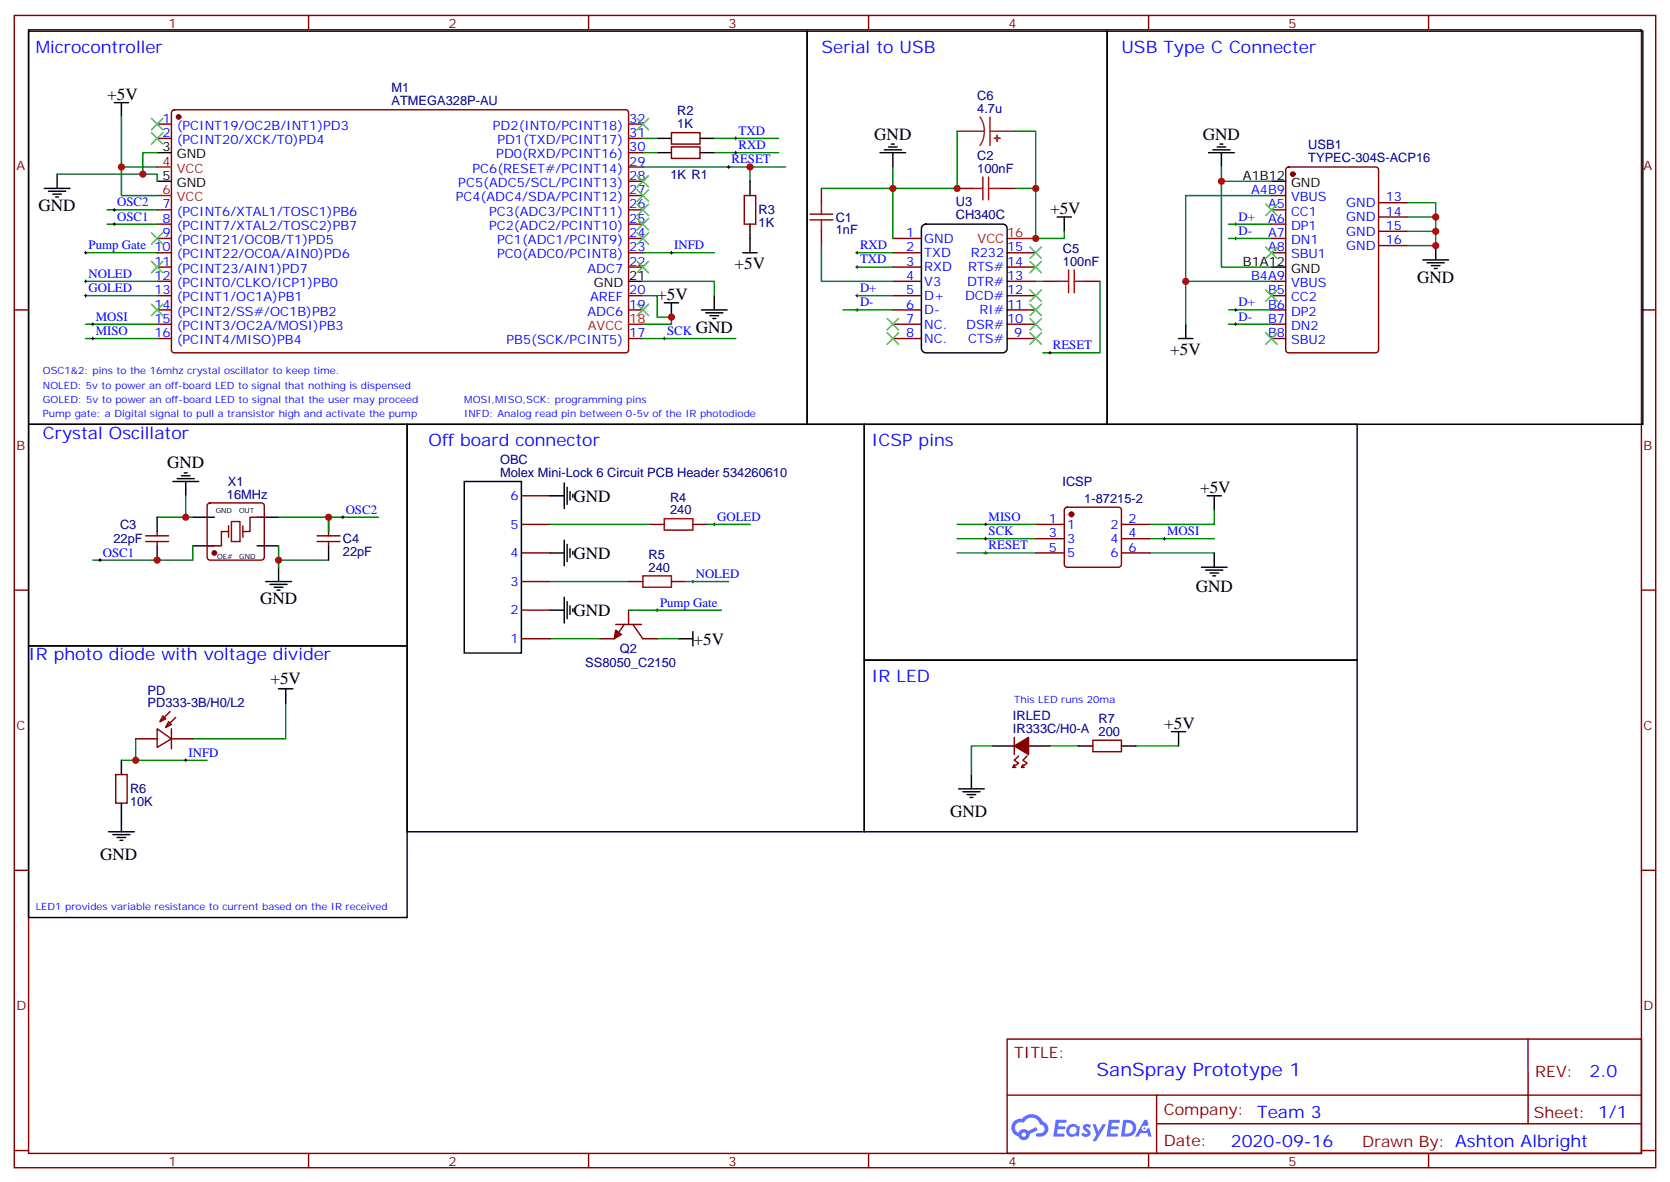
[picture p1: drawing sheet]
<svg xmlns="http://www.w3.org/2000/svg" width="412mm" height="292mm" viewBox="0 0 412 292" stroke-linecap="round" stroke-linejoin="round" font-family="sans-serif">
<g fill="none" stroke="#870000" stroke-width=".35">
<path d="M3.5 3.8h405.4v284.3h-405.4zM7.1 7.3h398.2v277.3h-398.2zM76.2 3.8v3.5M145.3 3.8v3.5M214.5 3.8v3.5M283.6 3.8v3.5M352.8 3.8v3.5M3.5 76.5h3.6M405.3 76.5h3.6M3.5 145.6h3.6M405.3 145.6h3.6M3.5 214.8h3.6"/>
<path d="M405.3 214.8h3.6M248.7 256.4h156.6v28.2h-156.6zM377.3 256.4v20.9M248.7 270.2h156.5M285.6 277.3h119.6M285.6 270.2v14.2M3.5 283.9h3.6M76.2 284.6v3.5M145.3 284.6v3.5M214.5 284.6v3.5M283.6 284.6v3.5M352.8 284.6v3.5"/>
<path d="M405.3 283.9h3.6"/>
</g>
<g fill="#5487ff">
<path d="M267.7 277.6a1.22 1.22 0 0 1 1.7 .2l-.4 .6a.47 .47 0 0 0-.3-.4 .47 .47 0 0 0-.5 .2v.1a1.3 1.3 0 0 1 1 1.7 1.39 1.39 0 0 1-2.2 0l.5-.6 .7 .5a.29 .29 0 0 0 .3-.3 .29 .29 0 0 0-.2-.3 1.04 1.04 0 0 1-.6-1.7z"/>
<path d="M260.7 276.3h2.4a.37 .37 0 0 1 .3 .4 .37 .37 0 0 1-.3 .4h-1.7l-.1 .8h1.5l.3 .4-.3 .4h-1.6l-.2 1.1h1.6a.36 .36 0 0 1 .3 .3 .36 .36 0 0 1-.3 .4h-2.5z"/>
<path d="M273.8 276.3h2.4a.37 .37 0 0 1 .4 .4 .37 .37 0 0 1-.4 .4h-1.6l-.2 .8h1.6l.3 .4-.4 .4h-1.6l-.1 1.1h1.5a.36 .36 0 0 1 .4 .3 .36 .36 0 0 1-.4 .4h-2.4z"/>
<path d="M282.6 276.3h.7l.3 1.3-.6 .3a.69 .69 0 0 0-1 .3 .69 .69 0 0 0 .4 .9 .69 .69 0 0 0 .9-.6l.5-.2 .6 2.2h-.8l-.2-.9h-1.8l-.5 .9h-.8z"/>
<path d="M269.8 277.4h.8l.6 1.8 1.1-1.8h.9l-2.6 4.2h-.8l.9-1.5z"/>
<path d="M277.4 276.3l-.6 4.2h1.3a2.11 2.11 0 0 0 2.5-2.1 2.11 2.11 0 0 0-2.5-2.1zM278.1 277.1a1.39 1.39 0 0 1 1.7 1.4 1.39 1.39 0 0 1-1.8 1.3h-.3z"/>
<path d="M263.7 277.9a1.47 1.47 0 0 0-.1 2.1 1.47 1.47 0 0 0 2.1 .2l.7 .3 .3-2.3-.2-.3h-.4a1.49 1.49 0 0 0-2.4 0zM264.4 278.3a.92 .92 0 0 1 1.5 .5 .92 .92 0 0 1-1.3 1.1 .9 .9 0 0 1-.2-1.6z"/>
<path d="M250.4 276.7a2.18 2.18 0 0 0 1.1 3.7 1.44 1.44 0 0 0 1.6 .9 1.44 1.44 0 0 0 1.2-1.4l2-1.1-.5-.7-1.9 1a1.47 1.47 0 0 0-2.4 .4 1.39 1.39 0 0 1-.7-1.9 1.39 1.39 0 0 1 2-.5 2.12 2.12 0 0 1 2.2-1.3 2.12 2.12 0 0 1 1.9 1.7 1.07 1.07 0 0 1 1.1 1 1.07 1.07 0 0 1-1 1.1h-.7a.43 .43 0 0 0-.5 .4 .43 .43 0 0 0 .4 .5 1.98 1.98 0 0 0 2.5-1.2 1.98 1.98 0 0 0-1.2-2.6 2.98 2.98 0 0 0-5.1-.6l-1.1 .1zM252.3 280a.55 .55 0 0 1 1.1 0 .55 .55 0 0 1-1.1 0z"/>
<circle cx="282.6" cy="278.4" r=".26"/>
</g>
<g fill="none" stroke="#000" stroke-width=".35">
<path d="M7.1 7.7h192.2v97h-192.2zM199.3 7.7h74.1v97h-74.1zM273.4 7.7h132.3v97h-132.3zM28.2 25.3h3.5M30 25.3v3.6M38.8 37.7h3.5M162.3 37.7h3.5M162.3 34.1h3.5M172.9 37.7h3.5M172.9 34.1h3.5M217.3 37.7h6.4M218.4 37h4.2"/>
<path d="M219.4 36.3h2.1M220.1 35.6h.7M220.5 37.7v3.5M298.4 37.7h6.4M299.5 37h4.2M300.6 36.3h2.1M301.3 35.6h.7M301.6 37.7v3.5M10.9 46.5h6.4M12 47.2h4.2M13.1 47.9h2.1M13.8 48.6h.7"/>
<path d="M14.1 43v3.5M38.8 44.7h3.5M185.2 44.7v3.6M185.2 55.3v7.1M227.8 55.7l.8-.4h19a1.06 1.06 0 0 1 1.1 1.1v29.6a1.13 1.13 0 0 1-1.1 1.1h-19a1.13 1.13 0 0 1-1.1-1.1v-29.6zM261.1 53.6h3.5M262.8 53.6v3.5M314 44.7h3.5M155.2 69.4h3.5M164 74.7h3.6M165.8 74.7v3.5M173.2 76.5h6.4"/>
<path d="M174.3 77.2h4.2M175.3 77.9h2.1M176 78.6h.7M176.4 73v3.5M183.4 62.4h3.6M314 65.9h3.5M351.4 64.1h6.3M352.4 64.8h4.3M353.5 65.5h2.1M354.2 66.3h.7M354.5 60.6v3.5M291 83.5h3.6"/>
<path d="M292.8 80v3.5M7.1 104.7h93.4v54.7h-93.4zM42.7 118.8h6.3M43.7 118.1h4.3M44.8 117.4h2.1M45.5 116.7h.7M45.9 118.8v3.5M100.5 104.7h112.9v100.5h-112.9zM114.7 118.8h14.1v42.3h-14.1zM139.3 119.2v6.3M213.4 104.7h121.7v58.2h-121.7zM38.8 127.6v3.6"/>
<path d="M38.8 134.7v3.5M47.6 134.7h5.3M47.6 127.6h5.3M63.5 134.7h5.3M63.5 127.6h5.3M68.8 140v3.5M81.1 127.6v3.6M81.1 134.7v3.5M135.8 122.3h3.5M135.8 136.5h3.5M139.3 133.3v6.3M140.1 120.2v4.3"/>
<path d="M140.1 134.3v4.3M140.8 121.3v2.1M140.8 135.4v2.1M141.5 122v.7M141.5 136.1v.7M296.7 140h6.3M298.1 122.3h3.5M299.9 122.3v3.6M299.9 136.5v3.5M7.1 159.4h93.4v67h-93.4zM65.6 143.5h6.4M66.7 144.2h4.2"/>
<path d="M67.7 144.9h2.1M68.4 145.6h.7M135.8 150.6h3.5M139.3 147.4v6.3M140.1 148.4v4.3M140.8 149.5v2.1M141.5 150.2v.7M167.6 157.6h3.5M171.1 155.9v3.5M297.7 140.7h4.3M298.8 141.4h2.1M299.5 142.1h.7"/>
<path d="M68.8 170h3.5M70.6 170v3.5M213.4 162.9h121.7v42.3h-121.7zM30 187.6v3.5M30 198.2v7M236.7 194.7h6.4M237.8 195.4h4.2M238.8 196.1h2.1M239.5 196.8h.7M239.9 191.1v3.6M245.2 184.1h5.3M254 184.1h5.3"/>
<path d="M266.3 184.1h3.6M276.9 184.1h3.6M289.3 180.6h3.5M291 180.6v3.5M26.8 205.2h6.4M27.9 206h4.2M28.9 206.7h2.1M29.6 207.4h.7"/>
</g>
<g fill="none" stroke="#000" stroke-width=".25">
<path d="M181.3 34.1h.7M181.3 37.7h.7M181.7 33.8v.7M181.7 37.3v.7M27.9 55.3h.7M27.9 51.8h.7M28.2 51.4v.7M28.2 55v.7M179.6 41.2h.7M179.9 40.9v.7M304.8 55.3h.7M304.8 58.8h.7"/>
<path d="M305.2 55v.7M305.2 58.5v.7M20.8 73h.7M20.8 62.4h.7M20.8 69.4h.7M21.2 62v.7M21.2 69.1v.7M21.2 72.6v.7M22.9 79.7v.7M165.5 62.4h.7M165.8 62v.7M211.3 73h.7"/>
<path d="M211.3 76.5h.7M211.3 62.4h.7M211.3 65.9h.7M211.7 62v.7M211.7 65.5v.8M211.7 72.6v.7M211.7 76.1v.7M304.8 76.5h.7M305.2 76.1v.7M305.2 79.7v.7M22.6 83.5h.7M22.6 80h.7"/>
<path d="M22.9 83.2v.7M163.7 83.5h.7M164 83.2v.7M258.9 87.1h.7M259.3 86.7v.7M304.8 80h.7M24.3 138.2h.7M24.7 137.9v.7M84.3 127.6h.7M84.7 127.3v.7M176 129.4h.7M176.4 129v.8"/>
<path d="M243.1 129.4h.7M243.1 132.9h.7M243.1 136.5h.7M243.4 129v.8M243.4 132.6v.7M243.4 136.1v.7M287.2 132.9h.7M287.5 132.6v.7M161.9 150.6h.7M162.3 150.2v.7M170.7 143.5h.7M171.1 143.2v.7"/>
<path d="M45.5 187.6h.7M45.9 187.3v.7"/>
</g>
<g fill="none" stroke="#870000" stroke-width=".35">
<path d="M38.8 30.6h3.5M38.8 34.1h3.5M42.6 27.3l.4-.2h111.5a.71 .71 0 0 1 .7 .7v58.6a.76 .76 0 0 1-.7 .7h-111.5a.76 .76 0 0 1-.7-.7v-58.6zM155.2 30.6h3.5M155.2 34.1h3.5M155.2 37.7h3.5M165.8 36.3h7.1v2.8h-7.1zM165.8 32.7h7.1v2.9h-7.1zM38.8 51.8h3.5M38.8 55.3h3.5M38.8 58.8h3.5M155.2 51.8h3.5"/>
<path d="M155.2 55.3h3.5M155.2 58.8h3.5M155.2 48.3h3.5M155.2 44.7h3.5M155.2 41.2h3.5M183.8 48.3h2.8v7h-2.8zM202.8 46.5v3.5M202.8 57.1v3.5M220.5 58.8h7M236.4 46.5h3.5M246.9 46.5h3.6M314 51.8h3.5"/>
<path d="M314 55.3h3.5M314 58.8h3.5M314 48.3h3.5M317.7 41.4l.5-.2h21.5a.71 .71 0 0 1 .7 .7v44.5a.76 .76 0 0 1-.7 .7h-21.5a.76 .76 0 0 1-.7-.7v-44.5zM340.4 50h7.1M340.4 53.6h7.1M340.4 57.1h7.1M38.8 62.4h3.5M38.8 65.9h3.5M38.8 69.4h3.5M38.8 73h3.5M38.8 76.5h3.5"/>
<path d="M155.2 62.4h3.5M155.2 65.9h3.5M155.2 73h3.5M155.2 76.5h3.5M220.5 62.4h7M220.5 65.9h7M220.5 69.4h7M220.5 73h7M220.5 76.5h7M248.7 62.4h7.1M248.7 65.9h7.1M248.7 69.4h7.1"/>
<path d="M248.7 73h7.1M248.7 76.5h7.1M257.5 69.4h3.6M268.1 69.4h3.5M314 62.4h3.5M314 69.4h3.5M314 73h3.5M314 76.5h3.5M340.4 60.6h7.1M38.8 80h3.5M38.8 83.5h3.5M155.2 83.5h3.5"/>
<path d="M220.5 80h7M220.5 83.5h7M248.7 80h7.1M248.7 83.5h7.1M314 80h3.5M314 83.5h3.5M36 133.6h5.6M36 132.2h5.6M38.8 131.2v1M38.8 133.6v1.1M51.4 124.3l.5-.2h12.7a.71 .71 0 0 1 .7 .7v12.7a.76 .76 0 0 1-.7 .7h-12.7a.76 .76 0 0 1-.7-.7v-12.7zM56.4 131.2h-1.7v3.5h-3.5"/>
<path d="M65.3 127.6h-3.6v3.6h-1.7M78.3 133.6h5.7M78.3 132.2h5.7M81.1 131.2v1M81.1 133.6v1.1M128.8 129.4h7M128.8 136.5h7M128.8 122.3h7M160.5 129.4h3.5M171.1 129.4h3.5M255.8 129.4h7M255.8 132.9h7"/>
<path d="M255.8 136.5h7M263.1 125.4l.4-.2h12.7a.71 .71 0 0 1 .7 .7v13.4a.76 .76 0 0 1-.7 .7h-12.7a.76 .76 0 0 1-.7-.7v-13.4zM276.9 129.4h7.1M276.9 132.9h7.1M276.9 136.5h7.1M128.8 157.6h7M128.8 150.6h7M128.8 143.5h7M152 154.1h6.4M154.2 154.1l-2.5 3.5h-3.5M155.2 150.6v3.5M155.2 143.5h3.5"/>
<path d="M156.3 154.1l2.4 3.5h3.6M165.8 143.5h3.5M38.8 179.8l3.5 2.5-3.5 2.1zM40.2 176.7l.7 .7-1.4 .7zM41.6 178.1l.7 .7-1.4 .7zM42 175.6l-2.5 2.5M42.3 179.8v5M43.4 177l-2.5 2.5M28.6 191.1h2.8v7.1h-2.8zM33.5 182.3h5.3M42.3 182.3h5.3M250.1 189.4h.7"/>
<path d="M250.5 182v4.2M251.5 186.5l-1 1.1 1 .7-1.4 1.1 .4-.7M252.2 189.4h.7M253.6 186.5l-1 1.1 1 .7-1.4 1.1 .4-.7M269.9 182.7h7v2.8h-7z"/>
</g>
<g fill="#870000" stroke="#870000" stroke-width=".35">
<path d="M250.5 184.1l3.5-2.1v4.2z"/>
<path d="M152 155.5l1.5 1.1-1.8 1z"/>
<circle cx="44.1" cy="28.9" r=".53"/>
<circle cx="52.9" cy="136.5" r=".53"/>
<circle cx="264.6" cy="126.9" r=".53"/>
<circle cx="319.3" cy="43" r=".53"/>
</g>
<path d="M38.8 41.2h3.5M38.8 48.3h3.5M248.7 58.8h7.1M155.2 80h3.5" fill="none" stroke="#f00" stroke-width=".35"/>
<g fill="none" stroke="#008700" stroke-width=".35">
<path d="M30 28.9v19.4h8.8M38.8 37.7h-3.5v5.3M158.7 34.1h3.6M158.7 37.7h3.6M176.4 34.1h15.9M176.4 37.7h15.9M236.4 32.4v14.1h-33.6M250.5 32.4h5.3v14.1M14.1 43h24.7v1.7M26.5 55.3h12.3M26.5 51.8h12.3M30 41.2h8.8"/>
<path d="M158.7 41.2h35.3M185.2 41.2v3.5M220.5 41.2v17.6M250.5 46.5h5.3v12.3h7v-1.7M301.6 41.2v3.5h12.4M301.6 44.7v21.2h12.4M303.4 55.3h10.6M303.4 58.8h10.6M314 48.3h-21.2v31.7M347.5 57.1h7v3.5h-7M347.5 53.6h7v3.5M347.5 50h7v3.6"/>
<path d="M21.2 62.4h17.6M21.2 69.4h17.6M21.2 73h17.6M158.7 69.4h17.7v3.6M158.7 73h3.6v5.2h3.5v1.8h-7.1M158.7 62.4h17.7M202.8 60.6v8.8h17.7M208.1 76.5h12.4M211.7 62.4h8.8M211.7 73h8.8M211.7 65.9h8.8M255.8 69.4h1.7"/>
<path d="M271.6 69.4v17.7h-14.1M292.8 69.4h21.2M303.4 76.5h10.6M21.2 83.5h17.6M21.2 80h17.6M158.7 83.5h23M303.4 80h10.6M38.8 127.6h8.8M45.9 122.3v5.3M47.6 134.7v3.5h-24.7M68.8 127.6h24.7M68.8 134.7v5.3"/>
<path d="M68.8 138.2h12.3M81.1 127.6v3.6M135.8 129.4h24.7M174.6 129.4h10.6M236.4 136.5h19.4M236.4 132.9h19.4M236.4 129.4h19.4M284 136.5h15.9M284 132.9h15.9M299.9 125.9v3.5h-15.9M135.8 157.6h12.4M135.8 143.5h19.4"/>
<path d="M155.2 150.6h23M162.3 157.6h5.3M169.3 143.5h10.6M70.6 173.5v8.8h-23M33.5 182.3v5.3h-3.5M33.5 187.6h17.7M245.2 184.1h-5.3v7M259.3 184.1h7M280.5 184.1h10.5"/>
</g>
<g fill="none" stroke="#3c3" stroke-width=".35">
<path d="M37.4 29.2l2.8 2.8M37.4 32.7l2.8 2.9M40.2 29.2l-2.8 2.8M40.2 32.7l-2.8 2.9M157.3 29.2l2.9 2.8M160.2 29.2l-2.9 2.8M37.4 57.4l2.8 2.9M40.2 57.4l-2.8 2.9M157.3 43.3l2.9 2.8M157.3 46.8l2.9 2.9M157.3 50.4l2.9 2.8M157.3 53.9l2.9 2.8"/>
<path d="M157.3 57.4l2.9 2.9M160.2 43.3l-2.9 2.8M160.2 46.8l-2.9 2.9M160.2 50.4l-2.9 2.8M160.2 53.9l-2.9 2.8M160.2 57.4l-2.9 2.9M312.6 50.4l2.8 2.8M315.4 50.4l-2.8 2.8M37.4 64.5l2.8 2.8M37.4 75.1l2.8 2.8M40.2 64.5l-2.8 2.8M40.2 75.1l-2.8 2.8"/>
<path d="M157.3 64.5l2.9 2.8M157.3 75.1l2.9 2.8M160.2 64.5l-2.9 2.8M160.2 75.1l-2.9 2.8M219.1 78.6l2.8 2.8M221.9 78.6l-2.8 2.8M254.4 61l2.8 2.8M254.4 64.5l2.8 2.8M254.4 71.5l2.8 2.9M254.4 75.1l2.8 2.8M254.4 78.6l2.8 2.8M257.2 61l-2.8 2.8"/>
<path d="M257.2 64.5l-2.8 2.8M257.2 71.5l-2.8 2.9M257.2 75.1l-2.8 2.8M257.2 78.6l-2.8 2.8M312.6 61l2.8 2.8M312.6 71.5l2.8 2.9M315.4 61l-2.8 2.8M315.4 71.5l-2.8 2.9M219.1 82.1l2.8 2.8M221.9 82.1l-2.8 2.8M254.4 82.1l2.8 2.8M257.2 82.1l-2.8 2.8"/>
<path d="M312.6 82.1l2.8 2.8M315.4 82.1l-2.8 2.8"/>
</g>
<path d="M56.4 129.8v2.8M57.1 128.7h2.2v4.9h-2.2zM60 129.8v2.8" fill="none" stroke="#871200" stroke-width=".35"/>
<g fill="none" stroke="#a10000" stroke-width=".35">
<path d="M200 52.8h5.7M200 54.3h5.7M202.8 50v2.8M202.8 54.3v2.8M239.9 46.5h2.8M242.7 43.7v5.6M244.1 43.7v5.6M244.1 46.5h2.8M261.1 69.4h2.8M263.9 66.6v5.6M265.3 69.4h2.8M265.3 66.6v5.6"/>
<path d="M164 128h7.1v2.8h-7.1zM158.7 142.1h7.1v2.8h-7.1z"/>
</g>
<path d="M236.4 32.4h6.7M242 28.9l.8 1.6 .3 1.9M243.1 32.4l-.3 1.8-.8 1.7M244.5 32.4h6M244.5 28.9v7" fill="none" stroke="#8c2424" stroke-width=".35"/>
<g fill="#8c2424" stroke="#8c2424" stroke-width=".35">
<path d="M246.2 33.4v1.5z"/>
<path d="M245.5 34.1h1.4z"/>
</g>
<g fill="#c00">
<circle cx="35.3" cy="43" r=".88"/>
<circle cx="30" cy="41.2" r=".88"/>
<circle cx="33.5" cy="187.6" r=".88"/>
<circle cx="68.8" cy="138.2" r=".88"/>
<circle cx="185.2" cy="41.2" r=".88"/>
<circle cx="292.8" cy="69.4" r=".88"/>
<circle cx="354.5" cy="60.6" r=".88"/>
<circle cx="354.5" cy="57.1" r=".88"/>
<circle cx="354.5" cy="53.6" r=".88"/>
<circle cx="301.6" cy="44.7" r=".88"/>
<circle cx="220.5" cy="46.5" r=".88"/>
<circle cx="255.8" cy="58.8" r=".88"/>
<circle cx="38.8" cy="138.2" r=".88"/>
<circle cx="45.9" cy="127.6" r=".88"/>
<circle cx="81.1" cy="127.6" r=".88"/>
<circle cx="165.8" cy="78.2" r=".88"/>
<circle cx="255.8" cy="46.5" r=".88"/>
<circle cx="236.4" cy="46.5" r=".88"/>
</g>
<text font-size="4.6" fill="#00f" x="270.8" y="265.4">SanSpray Prototype 1</text>
<g font-size="4.2" fill="#00f">
<text x="8.8" y="13">Microcontroller</text>
<text x="202.8" y="13">Serial to USB</text>
<text x="276.9" y="13">USB Type C Connecter</text>
<text x="10.6" y="108.2">Crystal Oscillator</text>
<text x="105.8" y="110">Off board connector</text>
<text x="215.2" y="110">ICSP pins</text>
<text x="7.1" y="162.9">IR photo diode with voltage divider</text>
<text x="215.2" y="168.2">IR LED</text>
<text x="392.5" y="265.7">2.0</text>
<text x="310.4" y="275.8">Team 3</text>
<text x="304" y="283">2020-09-16</text>
</g>
<g font-size="4.2">
<text x="26.5" y="24.6">+5V</text>
<text x="215.9" y="34.5">GND</text>
<text x="297" y="34.5">GND</text>
<text x="9.5" y="52.1">GND</text>
<text x="259.3" y="52.8">+5V</text>
<text x="181.4" y="66.3">+5V</text>
<text x="350" y="69.8">GND</text>
<text x="162.3" y="74">+5V</text>
<text x="171.8" y="82.1">GND</text>
<text x="289" y="87.5">+5V</text>
<text x="41.3" y="115.6">GND</text>
<text x="141.6" y="123.8">GND</text>
<text x="296.3" y="121.6">+5V</text>
<text x="141.6" y="137.9">GND</text>
<text x="64.2" y="149.2">GND</text>
<text x="295.3" y="146.1">GND</text>
<text x="141.6" y="152">GND</text>
<text x="171.3" y="159.1">+5V</text>
<text x="66.8" y="168.9">+5V</text>
<text x="287.5" y="179.8">+5V</text>
<text x="234.6" y="201.7">GND</text>
<text x="24.7" y="212.3">GND</text>
</g>
<g font-size="3.9" fill="#800">
<text x="250.5" y="261">TITLE:</text>
<text x="379.1" y="265.7">REV:</text>
<text x="287.4" y="275.2">Company:</text>
<text x="378.7" y="275.8">Sheet: 1/1</text>
<text x="287.4" y="282.9">Date:</text>
<text x="336.4" y="282.9">Drawn By: Ashton Albright</text>
</g>
<g font-size="3.2" fill="#800">
<text x="41.6" y="6.8">1</text>
<text x="110.8" y="6.8">2</text>
<text x="179.9" y="6.8">3</text>
<text x="249.1" y="6.8">4</text>
<text x="318.2" y="6.8">5</text>
<text x="4.1" y="41.9">A</text>
<text x="405.9" y="41.9">A</text>
<text x="4.1" y="111.1">B</text>
<text x="405.9" y="111.1">B</text>
<text x="4.1" y="180.2">C</text>
<text x="405.9" y="180.2">C</text>
<text x="4.1" y="249.3">D</text>
<text x="405.9" y="249.3">D</text>
<text x="41.6" y="287.6">1</text>
<text x="110.8" y="287.6">2</text>
<text x="179.9" y="287.6">3</text>
<text x="249.1" y="287.6">4</text>
<text x="318.2" y="287.6">5</text>
</g>
<g font-size="3.2" fill="#000080">
<text x="96.7" y="22.6">M1</text>
<text x="96.7" y="25.9">ATMEGA328P-AU</text>
<text x="167.2" y="28.4">R2</text>
<text x="241.3" y="27.8">4.7u</text>
<text x="241.3" y="24.6">C6</text>
<text x="167.2" y="31.7">1K</text>
<text x="241.3" y="39.4">C2</text>
<text x="323.1" y="40">TYPEC-304S-ACP16</text>
<text x="323.1" y="36.8">USB1</text>
<text x="165.5" y="44.1">1K R1</text>
<text x="241.3" y="42.6">100nF</text>
<text x="187.3" y="52.9">R3</text>
<text x="236" y="50.9">U3</text>
<text x="187.3" y="56.1">1K</text>
<text x="206.4" y="57.9">1nF</text>
<text x="206.4" y="54.7">C1</text>
<text x="236" y="54.1">CH340C</text>
<text x="262.5" y="65.5">100nF</text>
<text x="262.5" y="62.4">C5</text>
<text x="56.3" y="119.9">X1</text>
<text x="123.5" y="117.8">Molex Mini-Lock 6 Circuit PCB Header 534260610</text>
<text x="123.5" y="114.5">OBC</text>
<text x="262.4" y="120">ICSP</text>
<text x="56" y="123">16MHz</text>
<text x="165.5" y="123.8">R4</text>
<text x="267.8" y="124.1">1-87215-2</text>
<text x="29.6" y="130.5">C3</text>
<text x="165.5" y="126.9">240</text>
<text x="28" y="134.1">22pF</text>
<text x="84.7" y="137.2">22pF</text>
<text x="84.7" y="134.1">C4</text>
<text x="160.2" y="137.9">R5</text>
<text x="160.2" y="141">240</text>
<text x="153" y="161.1">Q2</text>
<text x="144.5" y="164.5">SS8050_C2150</text>
<text x="36.4" y="171.4">PD</text>
<text x="36.4" y="174.6">PD333-3B/H0/L2</text>
<text x="250.1" y="177.7">IRLED</text>
<text x="271.3" y="178.4">R7</text>
<text x="250.1" y="180.9">IR333C/H0-A</text>
<text x="271.3" y="181.6">200</text>
<text x="32.1" y="195.8">R6</text>
<text x="32.1" y="199">10K</text>
</g>
<g font-size="3.2" fill="#00f">
<text x="40.1" y="30.3">1</text>
<text x="40.1" y="33.8">2</text>
<text x="43.6" y="32">(PCINT19/OC2B/INT1)PD3</text>
<text x="43.6" y="35.6">(PCINT20/XCK/T0)PD4</text>
<text x="121.7" y="32">PD2(INT0/PCINT18)</text>
<text x="122.8" y="35.6">PD1(TXD/PCINT17)</text>
<text x="155.4" y="33.8">31</text>
<text x="155.4" y="30.3">32</text>
<text x="182.4" y="33.3">TXD</text>
<text x="122.6" y="39.1">PD0(RXD/PCINT16)</text>
<text x="155.4" y="40.9">29</text>
<text x="155.4" y="37.3">30</text>
<text x="180.6" y="40.3">RESET</text>
<text x="182.4" y="36.8">RXD</text>
<text x="113.2" y="46.1">PC5(ADC5/SCL/PCINT13)</text>
<text x="116.7" y="42.6">PC6(RESET#/PCINT14)</text>
<text x="155.4" y="47.9">27</text>
<text x="155.4" y="44.4">28</text>
<text x="308.9" y="47.9">A4B9</text>
<text x="28.9" y="50.9">OSC2</text>
<text x="40.1" y="51.4">7</text>
<text x="43.6" y="53.2">(PCINT6/XTAL1/TOSC1)PB6</text>
<text x="112.6" y="49.7">PC4(ADC4/SDA/PCINT12)</text>
<text x="120.8" y="53.2">PC3(ADC3/PCINT11)</text>
<text x="155.4" y="51.4">26</text>
<text x="313.1" y="51.4">A5</text>
<text x="318.8" y="49.7">VBUS</text>
<text x="318.8" y="53.2">CC1</text>
<text x="332.4" y="51.1">GND</text>
<text x="342.2" y="49.7">13</text>
<text x="342.2" y="53.2">14</text>
<text x="28.9" y="54.4">OSC1</text>
<text x="40.1" y="55">8</text>
<text x="40.1" y="58.5">9</text>
<text x="43.6" y="56.7">(PCINT7/XTAL2/TOSC2)PB7</text>
<text x="120.8" y="56.7">PC2(ADC2/PCINT10)</text>
<text x="155.4" y="58.5">24</text>
<text x="155.4" y="55">25</text>
<text x="223.8" y="58.5">1</text>
<text x="228.2" y="59.9">GND</text>
<text x="305.9" y="54.4">D+</text>
<text x="305.9" y="58">D-</text>
<text x="313.1" y="55">A6</text>
<text x="313.1" y="58.5">A7</text>
<text x="318.8" y="56.7">DP1</text>
<text x="332.4" y="54.6">GND</text>
<text x="332.4" y="58.1">GND</text>
<text x="342.2" y="56.7">15</text>
<text x="21.9" y="61.5">Pump Gate 10</text>
<text x="38.1" y="65.5">11</text>
<text x="43.6" y="60.3">(PCINT21/OC0B/T1)PD5</text>
<text x="43.6" y="63.8">(PCINT22/OC0A/AIN0)PD6</text>
<text x="122.8" y="63.8">PC0(ADC0/PCINT8)</text>
<text x="122.8" y="60.3">PC1(ADC1/PCINT9)</text>
<text x="155.4" y="65.5">22</text>
<text x="155.4" y="62">23</text>
<text x="166.5" y="61.5">INFD</text>
<text x="212.4" y="61.5">RXD</text>
<text x="212.4" y="65">TXD</text>
<text x="223.8" y="65.5">3</text>
<text x="223.8" y="62">2</text>
<text x="228.2" y="63.4">TXD</text>
<text x="239.7" y="63.4">R232</text>
<text x="248.7" y="62">15</text>
<text x="248.7" y="65.5">14</text>
<text x="313.1" y="62">A8</text>
<text x="318.8" y="60.3">DN1</text>
<text x="318.8" y="63.8">SBU1</text>
<text x="332.4" y="61.7">GND</text>
<text x="342.2" y="60.3">16</text>
<text x="21.9" y="68.5">NOLED</text>
<text x="38.1" y="69.1">12</text>
<text x="43.6" y="67.3">(PCINT23/AIN1)PD7</text>
<text x="43.6" y="70.8">(PCINT0/CLKO/ICP1)PB0</text>
<text x="145.1" y="67.3">ADC7</text>
<text x="223.8" y="69.1">4</text>
<text x="228.2" y="70.5">V3</text>
<text x="228.2" y="67">RXD</text>
<text x="238.8" y="70.5">DTR#</text>
<text x="239.1" y="67">RTS#</text>
<text x="248.7" y="69.1">13</text>
<text x="308.9" y="69.1">B4A9</text>
<text x="318.8" y="70.8">VBUS</text>
<text x="21.9" y="72.1">GOLED</text>
<text x="38.1" y="72.6">13</text>
<text x="38.1" y="76.1">14</text>
<text x="43.6" y="74.4">(PCINT1/OC1A)PB1</text>
<text x="43.6" y="77.9">(PCINT2/SS#/OC1B)PB2</text>
<text x="145.1" y="77.9">ADC6</text>
<text x="145.7" y="74.4">AREF</text>
<text x="155.4" y="76.1">19</text>
<text x="155.4" y="72.6">20</text>
<text x="212.4" y="72.1">D+</text>
<text x="212.4" y="75.6">D-</text>
<text x="223.8" y="76.1">6</text>
<text x="223.8" y="72.6">5</text>
<text x="228.2" y="77.5">D-</text>
<text x="228.2" y="74">D+</text>
<text x="238.3" y="74">DCD#</text>
<text x="241.9" y="77.5">RI#</text>
<text x="248.7" y="72.6">12</text>
<text x="248.7" y="76.1">11</text>
<text x="305.9" y="75.6">D+</text>
<text x="313.1" y="72.6">B5</text>
<text x="313.1" y="76.1">B6</text>
<text x="318.8" y="74.4">CC2</text>
<text x="318.8" y="77.9">DP2</text>
<text x="23.6" y="79.1">MOSI</text>
<text x="23.6" y="82.7">MISO</text>
<text x="38.1" y="79.7">15</text>
<text x="38.1" y="83.2">16</text>
<text x="43.6" y="81.4">(PCINT3/OC2A/MOSI)PB3</text>
<text x="155.4" y="83.2">17</text>
<text x="164.7" y="82.7">SCK</text>
<text x="223.8" y="83.2">8</text>
<text x="223.8" y="79.7">7</text>
<text x="228.2" y="81.1">NC.</text>
<text x="238.6" y="81.1">DSR#</text>
<text x="248.7" y="79.7">10</text>
<text x="250.5" y="83.2">9</text>
<text x="305.9" y="79.1">D-</text>
<text x="313.1" y="79.7">B7</text>
<text x="313.1" y="83.2">B8</text>
<text x="318.8" y="81.4">DN2</text>
<text x="43.6" y="84.9">(PCINT4/MISO)PB4</text>
<text x="125.1" y="84.9">PB5(SCK/PCINT5)</text>
<text x="228.2" y="84.6">NC.</text>
<text x="239.1" y="84.6">CTS#</text>
<text x="260" y="86.2">RESET</text>
<text x="318.8" y="84.9">SBU2</text>
<text x="126" y="123.4">6</text>
<text x="85.4" y="126.8">OSC2</text>
<text x="126" y="130.5">5</text>
<text x="177.1" y="128.6">GOLED</text>
<text x="244.1" y="128.5">MISO</text>
<text x="259" y="129">1</text>
<text x="263.5" y="130.5">1</text>
<text x="274.2" y="130.5">2</text>
<text x="278.7" y="129">2</text>
<text x="25.4" y="137.3">OSC1</text>
<text x="126" y="137.5">4</text>
<text x="244.1" y="135.6">RESET</text>
<text x="244.1" y="132">SCK</text>
<text x="259" y="132.6">3</text>
<text x="259" y="136.1">5</text>
<text x="263.5" y="134">3</text>
<text x="263.5" y="137.5">5</text>
<text x="274.2" y="134">4</text>
<text x="274.2" y="137.5">6</text>
<text x="278.7" y="132.6">4</text>
<text x="278.7" y="136.1">6</text>
<text x="288.2" y="132">MOSI</text>
<text x="171.8" y="142.7">NOLED</text>
<text x="126" y="144.6">3</text>
<text x="163" y="149.7">Pump Gate</text>
<text x="126" y="151.6">2</text>
<text x="126" y="158.7">1</text>
<text x="46.6" y="186.7">INFD</text>
</g>
<g font-size="3.2">
<text x="40.1" y="37.3">3</text>
<text x="43.6" y="39.1">GND</text>
<text x="40.1" y="44.4">5</text>
<text x="43.6" y="46.1">GND</text>
<text x="306.9" y="44.4">A1B12</text>
<text x="318.8" y="46.1">GND</text>
<text x="306.9" y="65.5">B1A12</text>
<text x="146.6" y="70.8">GND</text>
<text x="155.4" y="69.1">21</text>
<text x="318.8" y="67.3">GND</text>
</g>
<g font-size="3.2" fill="#f00">
<text x="40.1" y="40.9">4</text>
<text x="40.1" y="47.9">6</text>
<text x="43.6" y="42.6">VCC</text>
<text x="43.6" y="49.7">VCC</text>
<text x="241.4" y="59.9">VCC</text>
<text x="248.7" y="58.5">16</text>
<text x="145.1" y="81.4">AVCC</text>
<text x="155.4" y="79.7">18</text>
</g>
<g font-size="2.5" fill="#00f">
<text x="10.6" y="95.9">NOLED: 5v to power an off-board LED to signal that nothing is dispensed</text>
<text x="10.6" y="92.4">OSC1&amp;2: pins to the 16mhz crystal oscillator to keep time.</text>
<text x="10.6" y="99.4">GOLED: 5v to power an off-board LED to signal that the user may proceed</text>
<text x="114.7" y="99.4">MOSI,MISO,SCK: programming pins</text>
<text x="10.6" y="102.9">Pump gate: a Digital signal to pull a transistor high and activate the pump</text>
<text x="114.7" y="102.9">INFD: Analog read pin between 0-5v of the IR photodiode</text>
<text x="250.5" y="173.5">This LED runs 20ma</text>
<text x="8.8" y="224.6">LED1 provides variable resistance to current based on the IR received</text>
</g>
<g font-size="1.8">
<text x="53.3" y="126.6">GND</text>
<text x="59" y="126.6">OUT</text>
<text x="53.6" y="137.9">OE#</text>
<text x="59.1" y="137.9">GND</text>
</g>
</svg>
